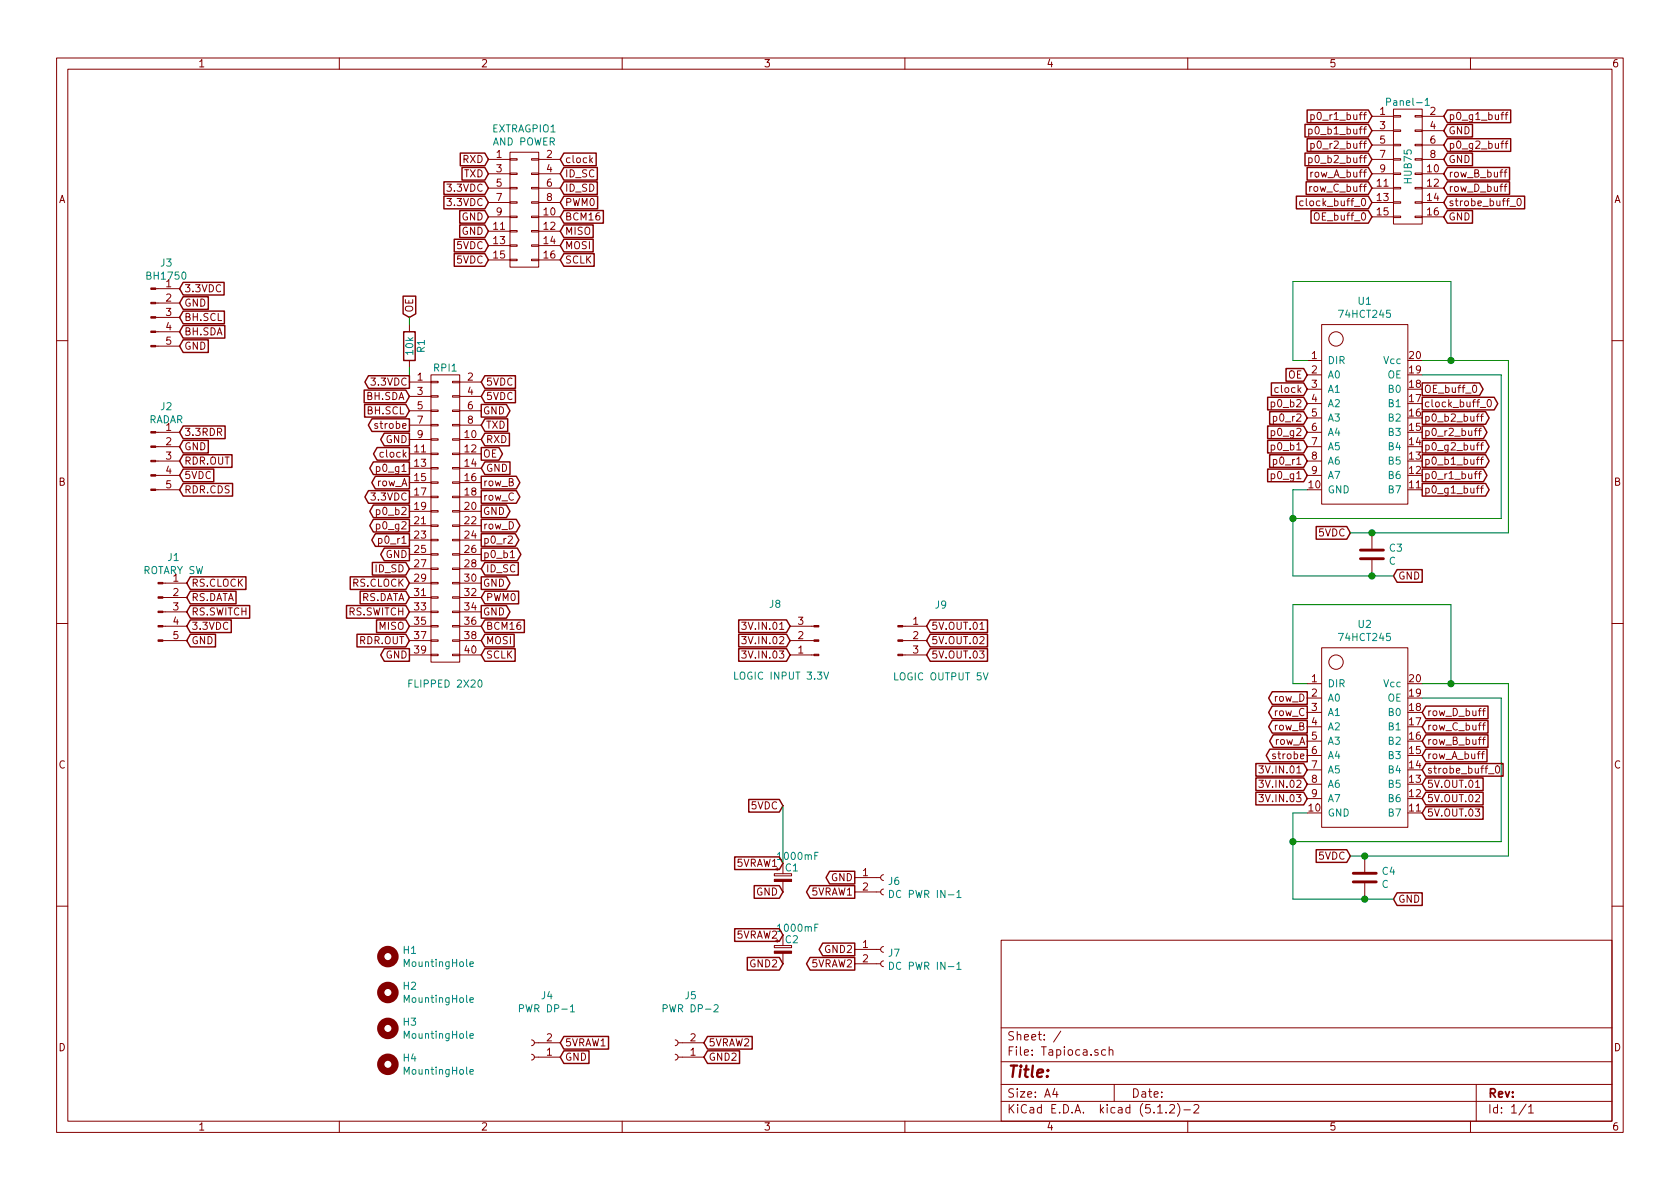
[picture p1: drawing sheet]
<svg xmlns="http://www.w3.org/2000/svg" width="297mm" height="210mm" viewBox="0 0 297 210" stroke-linecap="round" stroke-linejoin="round" font-family="sans-serif">
<g fill="none" stroke="#840000" stroke-width=".18">
<path d="M10 10.3h277v189.9h-277zM12 12.2h273v186.1h-273zM60 10.3v1.9M110 10.3v1.9M160 10.3v1.9M210 10.3v1.9M246.4 19.3h5.1v20.3h-5.1zM260 10.3v1.9M265.9 19.9l-.3 .1v1.2M266.6 19.9l-.3 .1v1.2M86.4 30.7h3.8M86.4 33.3h3.8"/>
<path d="M86.4 35.8h3.8M86.4 38.3h3.8M86.4 28.2h3.8M90.2 38.2h1.2v.3h-1.2zM90.2 35.7h1.2v.2h-1.2zM90.2 33.1h1.2v.3h-1.2zM90.2 30.6h1.2v.3h-1.2zM90.2 28.1h1.2v.2h-1.2zM90.2 26.9h5v20.3h-5zM94 38.2h1.2v.3h-1.2zM94 35.7h1.2v.2h-1.2zM94 33.1h1.2v.3h-1.2z"/>
<path d="M94 30.6h1.2v.3h-1.2zM94 28.1h1.2v.2h-1.2zM95.2 30.7h3.9M95.2 33.3h3.9M95.2 35.8h3.9M95.2 38.3h3.9M95.2 28.2h3.9M104.4 28.3l.4 .5M104.8 27.9l-.5 .5M230.4 35.6l-.4-.1-.2 .3v.5l.2 .1 .4-.1M231.4 28l.4-.1 .2 .2v.5l-.2 .2-.4-.1M231.4 22.9l.4-.1 .2 .3v.5l-.2 .1-.4-.1"/>
<path d="M231.4 22.8v1.3M231.4 27.9v1.3M231.8 20.3h.3l.3 .2-.1 .6h-.5M231.8 25.4h.3l.3 .2-.1 .6h-.5M231.8 20.3v1.3M231.8 25.4v1.3M240.8 35.2l.2-.1a.7 .7 0 0 1 .5 .5 .7 .7 0 0 1-.2 .7l-.2 .1a.7 .7 0 0 1-.3-1.2zM241.1 30.4h.5M241.6 30l-.3 .2v1.1M242.6 20.6h3.8M242.6 30.7h3.8M242.6 33.3h3.8"/>
<path d="M242.6 35.8h3.8M242.6 38.3h3.8M242.6 23.1h3.8M242.6 25.6h3.8M242.6 28.2h3.8M246.4 38.2h1.2v.3h-1.2zM246.4 35.7h1.2v.2h-1.2zM246.4 33.1h1.2v.3h-1.2zM246.4 30.6h1.2v.3h-1.2zM246.4 28.1h1.2v.2h-1.2zM246.4 25.5h1.2v.3h-1.2zM246.4 23h1.2v.2h-1.2z"/>
<path d="M246.4 20.4h1.2v.3h-1.2zM250.2 38.2h1.3v.3h-1.3zM250.2 35.7h1.3v.2h-1.3zM250.2 33.1h1.3v.3h-1.3zM250.2 30.6h1.3v.3h-1.3zM250.2 28.1h1.3v.2h-1.3zM250.2 25.5h1.3v.3h-1.3zM250.2 23h1.3v.2h-1.3zM250.2 20.4h1.3v.3h-1.3zM251.5 20.6h3.8M251.5 30.7h3.8M251.5 33.3h3.8"/>
<path d="M251.5 35.8h3.8M251.5 38.3h3.8M251.5 23.1h3.8M251.5 25.6h3.8M251.5 28.2h3.8M265.4 25.4h.5M265.4 20.3h.5M265.9 24.9l-.3 .2v1.1M265.9 33h.5M265.9 30.4h.5M266.1 25.4h.5M266.1 20.3h.5"/>
<path d="M266.4 32.6l-.3 .1v1.2M266.4 30l-.3 .2v1.1M266.6 24.9l-.3 .2v1.1M267 36.5h1M268.3 35.2l.2-.1a.69 .69 0 0 1 .5 .6 .69 .69 0 0 1-.5 .7l-.2-.1-.1-.4zM27.5 58.7h4.2M27.5 56.1h4.2M27.5 53.6h4.2M27.5 51h4.2M72.4 57.4v1.3M86.4 40.9h3.8M86.4 43.4h3.8"/>
<path d="M86.4 46h3.8M90.2 45.8h1.2v.3h-1.2zM90.2 43.3h1.2v.3h-1.2zM90.2 40.8h1.2v.2h-1.2zM94 45.8h1.2v.3h-1.2zM94 43.3h1.2v.3h-1.2zM94 40.8h1.2v.2h-1.2zM95.2 40.9h3.9M95.2 43.4h3.9M95.2 46h3.9M233.7 57.4h15.2v31.7h-15.2zM10 60.2h2"/>
<path d="M27.5 79h4.2M27.5 76.4h4.2M27.5 61.2h4.2M72.4 67.6h3.8M72.4 77.7h3.8M72.4 70.1h3.8M72.4 72.6h3.8M72.4 75.2h3.8M72.4 63.7v1.3M76.2 77.6h1.3v.2h-1.3zM76.2 75.1h1.3v.2h-1.3zM76.2 72.5h1.3v.3h-1.3z"/>
<path d="M76.2 70h1.3v.2h-1.3zM76.2 67.4h1.3v.3h-1.3zM76.2 66.3h5.1v50.8h-5.1zM80 77.6h1.3v.2h-1.3zM80 75.1h1.3v.2h-1.3zM80 72.5h1.3v.3h-1.3zM80 70h1.3v.2h-1.3zM80 67.4h1.3v.3h-1.3zM81.3 67.6h3.8M81.3 77.7h3.8M81.3 70.1h3.8M81.3 72.6h3.8"/>
<path d="M81.3 75.2h3.8M231.1 79h2.6M231.1 76.4h2.6M231.1 63.7h2.6M231.1 66.3h2.6M231.1 68.8h2.6M231.1 71.4h2.6M231.1 73.9h2.6M260.5 68.2l.3-.1a.74 .74 0 0 1-.1 1.3l-.4-.5zM260.7 76.2h.5M261 78.7h.5M261 73.6h.5"/>
<path d="M261.2 75.7l-.3 .2v1.1M261.4 76.2h.5M261.5 78.3l-.3 .2v1.1M261.5 73.2l-.3 .2v1.1M261.7 72.1h1M261.8 78.7h.5M261.8 73.6h.5M261.9 75.7l-.3 .2v1.1M262.3 78.3l-.3 .2v1.1M262.3 73.2l-.3 .2v1.1M263.1 70.8l.3-.1a.74 .74 0 0 1-.2 1.3l-.3-.6zM285 60.2h2"/>
<path d="M27.5 86.6h4.2M27.5 84.1h4.2M27.5 81.5h4.2M72.4 80.3h3.8M72.4 82.8h3.8M72.4 85.3h3.8M72.4 87.9h3.8M72.4 90.4h3.8M72.4 93h3.8M72.4 95.5h3.8M72.4 98h3.8M76.2 97.9h1.3v.3h-1.3z"/>
<path d="M76.2 95.4h1.3v.2h-1.3zM76.2 92.8h1.3v.3h-1.3zM76.2 90.3h1.3v.2h-1.3zM76.2 87.8h1.3v.2h-1.3zM76.2 85.2h1.3v.3h-1.3zM76.2 82.7h1.3v.2h-1.3zM76.2 80.1h1.3v.3h-1.3zM80 97.9h1.3v.3h-1.3zM80 95.4h1.3v.2h-1.3zM80 92.8h1.3v.3h-1.3zM80 90.3h1.3v.2h-1.3zM80 87.8h1.3v.2h-1.3z"/>
<path d="M80 85.2h1.3v.3h-1.3zM80 82.7h1.3v.2h-1.3zM80 80.1h1.3v.3h-1.3zM81.3 80.3h3.8M81.3 82.8h3.8M81.3 85.3h3.8M81.3 87.9h3.8M81.3 90.4h3.8M81.3 93h3.8M81.3 95.5h3.8M81.3 98h3.8M89.8 94.9l.5-.1 .3 .3-.8 1h.8"/>
<path d="M90.2 98.6h.8M231.1 84.1h2.6M231.1 81.5h2.6M242.6 94.2v2.8M242.6 99.1v2.7M260.7 83.8h.5M261 86.3h.5M261 81.2h.5M261.2 83.4l-.3 .1v1.2M261.4 83.8h.5M261.5 85.9l-.3 .2v1.1M261.5 80.8l-.3 .2v1.1"/>
<path d="M261.8 86.3h.5M261.8 81.2h.5M261.9 83.4l-.3 .1v1.2M262.3 85.9l-.3 .2v1.1M262.3 80.8l-.3 .2v1.1M10 110.3h2M28.8 113.3h4.2M28.8 110.7h4.2M28.8 108.2h4.2M28.8 105.7h4.2M28.8 103.1h4.2M72.4 113.3h3.8"/>
<path d="M72.4 110.7h3.8M72.4 108.2h3.8M72.4 105.7h3.8M72.4 103.1h3.8M72.4 100.6h3.8M72.4 115.8h3.8M76.2 115.7h1.3v.2h-1.3zM76.2 113.2h1.3v.2h-1.3zM76.2 110.6h1.3v.3h-1.3zM76.2 108.1h1.3v.2h-1.3zM76.2 105.5h1.3v.3h-1.3zM76.2 103h1.3v.2h-1.3z"/>
<path d="M76.2 100.5h1.3v.2h-1.3zM80 115.7h1.3v.2h-1.3zM80 113.2h1.3v.2h-1.3zM80 110.6h1.3v.3h-1.3zM80 108.1h1.3v.2h-1.3zM80 105.5h1.3v.3h-1.3zM80 103h1.3v.2h-1.3zM80 100.5h1.3v.2h-1.3zM81.3 113.3h3.8M81.3 110.7h3.8M81.3 108.2h3.8M81.3 105.7h3.8"/>
<path d="M81.3 103.1h3.8M81.3 100.6h3.8M81.3 115.8h3.8M131.1 110h.8l-.4 .5 .4 .1v.6l-.2 .1-.6-.1M131.1 112.6h.8l-.4 .4 .4 .2v.5l-.2 .1-.6-.1M131.1 115.1h.8l-.4 .5 .4 .1v.6l-.2 .1-.6-.1M139.7 113.3h4.2M139.7 110.7h4.2M139.7 115.8h4.2M159.6 113.3h4.2M159.6 110.7h4.2M159.6 115.8h4.2"/>
<path d="M173.3 111.3h.7M233.7 114.5h15.2v31.8h-15.2zM285 110.3h2M222.6 135.4h.8l-.5 .5 .4 .1v.6l-.2 .1-.5-.1M222.6 138h.8l-.5 .4 .4 .2v.5l-.2 .1-.5-.1M231.1 120.9h2.6M231.1 123.4h2.6M231.1 126h2.6M231.1 128.5h2.6M231.1 131.1h2.6M231.1 133.6h2.6M231.1 136.1h2.6"/>
<path d="M231.1 138.7h2.6M260.9 139.2h.7M261.9 133.3h.5M262.1 128.2h.5M262.1 125.7h.5M262.1 130.8h.5M262.4 132.9l-.3 .2v1.1M262.6 127.8l-.3 .2v1.1M262.6 125.3l-.3 .1v1.2M262.6 130.3l-.3 .2v1.1M263.2 136.8h1M264.5 135.5l.2-.1a.69 .69 0 0 1 .5 .7 .69 .69 0 0 1-.5 .6l-.2-.1-.1-.4z"/>
<path d="M136.9 154.5h3.1v.4h-3.1zM138.4 155.9v1.8M151.1 157.7h4.6M151.1 155.2h4.6M156.2 157.2l-.3 .1-.2 .4 .1 .3 .4 .2M156.2 154.7l-.3 .1-.2 .3 .1 .4 .4 .2M222.6 140.5h.8l-.5 .5 .4 .1v.6l-.2 .1-.5-.1M231.1 141.2h2.6M241.3 151.4v2.8M241.3 156.2v2.8M10 160.2h2M136.9 167.2h3.1v.4h-3.1z"/>
<path d="M138.4 168.6v1.8M151.1 170.4h4.6M151.1 167.9h4.6M156.2 169.9l-.3 .1-.2 .4 .1 .3 .4 .2M156.2 167.4l-.3 .1-.2 .3 .1 .4 .4 .2M177 166.3h108v32h-108zM285 160.2h2M60 198.3v1.9M94 183.9l.3 .1 .2 .3-.1 .4-.4 .2M94 186.4l.3 .2 .2 .2-.1 .5-.4 .1M94.5 184.4h4.6M94.5 186.9h4.6"/>
<path d="M110 198.3v1.9M119.4 183.9l.3 .1 .2 .3-.1 .4-.4 .2M119.4 186.4l.3 .2 .2 .2-.1 .5-.4 .1M119.9 184.4h4.6M119.9 186.9h4.6M160 198.3v1.9M177 194.8h108M177 191.8h108M177 187.8h108M177 181.8h108M186.5 192.5l-.4 1h1M186.8 193v1"/>
<path d="M187.6 182.3l-1.3 2M195.5 185.7l-.5-.1-.2 .3v.6l.2 .1 .5-.1M196.1 185.7h.1a.37 .37 0 0 1 .6 .1v.8M196.1 185.1v1.5M197 191.8v3M204.7 196.8h.8M206.2 196.7v.1M206.8 195.5l.2-.2h.4l.2 .2 .1 .3-.1 .2-.8 .8h.9M208.2 195.1a1.71 1.71 0 0 1 0 2.3M209.3 196.3h1.2M210 198.3v1.9M211.1 195.5l.2-.2h.4l.3 .5-1 1h1"/>
<path d="M260 198.3v1.9M261 191.8v6.5M269.8 195.2l-1.2 2M270.3 195.8l.4-.5v1.5M270.3 196.8h.8"/>
<circle cx="236.2" cy="59.9" r="1.27"/>
<circle cx="236.2" cy="117.1" r="1.27"/>
</g>
<g fill="none" stroke="#008484" stroke-width=".18">
<path d="M245.2 18h.6v-.5l-.2-.1h-.4v1.2M252 17.7l.3-.3v1.2M252 18.6h.7M145.7 118.8l.4 1.3 .4-1.3M157.3 157.4a.64 .64 0 0 1 .7 .7 .64 .64 0 0 1-.7 .6zM169.2 157.8l.3-.4v1.3M169.2 158.7h.7M83.1 170.5l.6-.1-.1-.3h-.3l-.2 .2 .1 .6h.4M83.1 176.8l.6-.1-.1-.2-.3-.1-.2 .2 .1 .6h.4M91.8 178.3h.7l.1-.2-.1-.3-.2-.1h-.5v1.2M100.9 178.9h.7M117.2 178.3h.7l.1-.2-.1-.3-.2-.1h-.5v1.2"/>
<path d="M126.3 177.8l.4-.1 .3 .3-.1 .2-.7 .7h.8M157.3 170.1a.64 .64 0 0 1 .7 .7 .64 .64 0 0 1-.7 .6zM169.2 170.5l.3-.4v1.3M169.2 171.4h.7M83.1 183.2l.6-.1-.1-.3h-.3l-.2 .2 .1 .6h.4M83.1 189.5l.6-.1-.1-.2-.3-.1-.2 .2 .1 .6h.4"/>
</g>
<g fill="none" stroke="#840000" stroke-width=".25">
<path d="M231.1 19.5h10.8l.7 1.1-.7 1.1h-10.8zM255.9 19.5h11.2v2.2h-11.2l-.6-1.1zM78.5 32.2h7.2l.7 1.1-.7 1.1h-7.2zM78.5 34.7h7.2l.7 1.1-.7 1.1h-7.2zM81.3 37.2h4.4l.7 1.1-.7 1.2h-4.4zM81.3 39.8h4.4l.7 1.1-.7 1.1h-4.4zM81.4 27.1h4.3l.7 1.1-.7 1.1h-4.3zM81.7 29.6h4l.7 1.1-.7 1.1h-4zM99.7 27.1h5.7v2.2h-5.7l-.6-1.1zM99.7 37.2h7v2.3h-7l-.6-1.2zM99.7 39.8h5.2v2.2h-5.2l-.6-1.1zM99.7 34.7h6v2.2h-6l-.6-1.1z"/>
<path d="M99.7 29.6h5.9v2.2h-5.9l-.6-1.1zM99.7 32.2h5.9v2.2h-5.9l-.6-1.1zM229.2 34.7h12.7l.7 1.1-.7 1.1h-12.7zM230.7 27.1h11.2l.7 1.1-.7 1.1h-11.2zM230.7 22h11.2l.7 1.1-.7 1.1h-11.2zM230.9 32.2h11l.7 1.1-.7 1.1h-11zM231.1 24.5h10.8l.7 1.1-.7 1.2h-10.8zM231.1 29.6h10.8l.7 1.1-.7 1.1h-10.8zM231.8 37.2h10.1l.7 1.1-.7 1.2h-10.1zM255.9 32.2h11v2.2h-11l-.6-1.1zM255.9 29.6h11v2.2h-11l-.6-1.1zM255.9 34.7h13.7v2.2h-13.7l-.6-1.1z"/>
<path d="M255.9 24.5h11.2v2.3h-11.2l-.6-1.2zM255.9 22h4.4v2.2h-4.4l-.6-1.1zM255.9 27.1h4.4v2.2h-4.4l-.6-1.1zM255.9 37.2h4.4v2.3h-4.4l-.6-1.2zM32.4 49.9h7.2v2.3h-7.2l-.7-1.2zM32.4 52.5h4.4v2.2h-4.4l-.7-1.1zM32.4 55h7.3v2.2h-7.3l-.7-1.1zM32.4 57.6h7.4v2.2h-7.4l-.7-1.1zM71.3 52.4h2.2v3.1l-1.1 .6-1.1-.6zM71.4 58.7h2v5h-2zM80.3 44.9h5.4l.7 1.1-.7 1.1h-5.4zM80.3 42.3h5.4l.7 1.1-.7 1.1h-5.4z"/>
<path d="M99.7 44.9h5.4v2.2h-5.4l-.6-1.1zM99.7 42.3h5.2v2.2h-5.2l-.6-1.1zM32.4 77.9h4.4v2.2h-4.4l-.7-1.1zM32.4 60.1h4.4v2.2h-4.4l-.7-1.1zM32.4 75.3h7.4v2.3h-7.4l-.7-1.2zM64.4 69h7.4l.6 1.1-.6 1.1h-7.4zM64.5 71.5h7.3l.6 1.1-.6 1.2h-7.3zM65.2 66.4h7.2v2.3h-7.2l-.7-1.1zM65.8 74.1h6.6v2.2h-6.6l-.7-1.1zM66.7 79.1h5.7v2.3h-5.7l-.7-1.1zM67.9 76.6h4.5v2.2h-4.5l-.6-1.1zM85.1 79.1h3.1l.6 1.2-.6 1.1h-3.1z"/>
<path d="M85.1 71.5h4.4l.7 1.1-.7 1.2h-4.4zM85.7 69h5.4v2.2h-5.4l-.6-1.1zM85.7 74.1h4.1v2.2h-4.1l-.6-1.1zM85.7 76.6h4.4v2.2h-4.4l-.6-1.1zM85.7 66.4h5.4v2.3h-5.4l-.6-1.1zM224.1 77.9h6.4l.6 1.1-.6 1.1h-6.4zM224.1 70.3h6.4l.6 1.1-.6 1.1h-6.4zM224.1 75.3h6.4l.6 1.1-.6 1.2h-6.4zM224.5 72.8h6l.6 1.1-.6 1.1h-6zM224.8 67.7h5.7l.6 1.1-.6 1.1h-5.7zM227.4 65.2h3.1l.6 1.1-.6 1.1h-3.1zM251.5 77.9h11.2l.6 1.1-.6 1.1h-11.2z"/>
<path d="M251.5 72.8h11.2l.6 1.1-.6 1.1h-11.2zM251.5 75.3h10.8l.6 1.1-.6 1.2h-10.8zM251.5 70.3h12.7l.6 1.1-.6 1.1h-12.7zM251.5 67.7h10.1l.6 1.1-.6 1.1h-10.1zM32.4 80.4h8.6v2.2h-8.6l-.7-1.1zM32.4 85.5h8.7v2.2h-8.7l-.7-1.1zM32.4 83h5.4v2.2h-5.4l-.7-1.1zM65.2 86.8h7.2v2.2h-7.2l-.7-1.1zM65.8 99.5h6l.6 1.1-.6 1.1h-6zM66 81.7h6.4v2.2h-6.4l-.6-1.1zM66 91.8h6.4v2.3h-6.4l-.6-1.1zM66 89.3h6.4v2.2h-6.4l-.6-1.1z"/>
<path d="M66.4 84.2h6v2.3h-6l-.7-1.2zM66.4 94.4h6v2.2h-6l-.7-1.1zM67.9 96.9h4.5v2.3h-4.5l-.6-1.2zM85.1 86.8h6.2l.6 1.1-.6 1.1h-6.2zM85.1 91.8h6.2l.6 1.2-.6 1.1h-6.2zM85.1 96.9h6.4l.6 1.1-.6 1.2h-6.4zM85.1 94.4h6l.6 1.1-.6 1.1h-6zM85.1 89.3h4.4l.7 1.1-.7 1.1h-4.4zM85.1 84.2h6.2l.6 1.1-.6 1.2h-6.2zM85.7 81.7h4.5v2.2h-4.5l-.6-1.1zM85.7 99.5h5.9v2.2h-5.9l-.6-1.1zM224.1 83h6.4l.6 1.1-.6 1.1h-6.4z"/>
<path d="M224.5 80.4h6l.6 1.1-.6 1.1h-6zM232.7 93.1h5.4l.7 1.1-.7 1.1h-5.4zM251.5 85.5h11.2l.6 1.1-.6 1.1h-11.2zM251.5 83h10.8l.6 1.1-.6 1.1h-10.8zM251.5 80.4h11.2l.6 1.1-.6 1.1h-11.2zM33.7 102h9.8v2.2h-9.8l-.7-1.1zM33.7 104.5h8v2.3h-8l-.7-1.1zM33.7 107.1h10.4v2.2h-10.4l-.7-1.1zM33.7 112.2h4.4v2.2h-4.4l-.7-1.1zM33.7 109.6h7.2v2.3h-7.2l-.7-1.2zM61.3 107.1h10.5l.6 1.1-.6 1.1h-10.5zM61.9 102h9.9l.6 1.1-.6 1.1h-9.9z"/>
<path d="M63.1 112.2h8.7l.6 1.1-.6 1.1h-8.7zM63.7 104.5h8.1l.6 1.2-.6 1.1h-8.1zM66.6 109.6h5.2l.6 1.1-.6 1.2h-5.2zM67.9 114.7h4.5v2.2h-4.5l-.6-1.1zM85.1 102h4.4l.7 1.1-.7 1.1h-4.4zM85.1 107.1h4.4l.7 1.1-.7 1.1h-4.4zM85.7 104.5h6v2.3h-6l-.6-1.1zM85.7 109.6h7v2.3h-7l-.6-1.2zM85.7 112.2h5.2v2.2h-5.2l-.6-1.1zM85.7 114.7h5.4v2.2h-5.4l-.6-1.1zM130.6 109.6h8.5l.6 1.1-.6 1.2h-8.5zM130.6 112.2h8.5l.6 1.1-.6 1.1h-8.5z"/>
<path d="M130.6 114.7h8.5l.6 1.1-.6 1.1h-8.5zM164.5 109.6h10.1v2.3h-10.1l-.7-1.2zM164.5 112.2h10.1v2.2h-10.1l-.7-1.1zM164.5 114.7h10.1v2.2h-10.1l-.7-1.1zM247 100.7h4.5v2.3h-4.5l-.6-1.2zM222 135h8.5l.6 1.1-.6 1.2h-8.5zM222 137.6h8.5l.6 1.1-.6 1.1h-8.5zM224.5 132.5h6.6v2.2h-6.6l-.6-1.1zM224.9 122.3h6.2v2.3h-6.2l-.6-1.2zM224.9 124.9h6.2v2.2h-6.2l-.6-1.1zM224.9 127.4h6.2v2.2h-6.2l-.6-1.1zM225.1 129.9h6v2.3h-6l-.6-1.1z"/>
<path d="M252.1 132.5h10.8v2.2h-10.8l-.6-1.1zM252.1 127.4h11v2.2h-11l-.6-1.1zM252.1 124.9h11v2.2h-11l-.6-1.1zM252.1 129.9h11v2.3h-11l-.6-1.1zM252.1 135h13.7v2.3h-13.7l-.6-1.2zM252.1 137.6h10.1v2.2h-10.1l-.6-1.1zM129.9 151.5h7.9l.6 1.1-.6 1.2h-7.9zM132.4 141.4h5.4l.6 1.1-.6 1.1h-5.4zM133.3 156.6h4.5l.6 1.1-.6 1.1h-4.5zM143.2 156.6h7.9v2.2h-7.9l-.6-1.1zM146.7 154.1h4.4v2.2h-4.4l-.7-1.1zM222 140.1h8.5l.6 1.1-.6 1.1h-8.5z"/>
<path d="M232.7 150.3h5.4l.7 1.1-.7 1.1h-5.4zM247 157.9h4.5v2.2h-4.5l-.6-1.1zM252.1 140.1h10.1v2.2h-10.1l-.6-1.1zM252.1 142.6h10.1v2.3h-10.1l-.6-1.1zM129.9 164.2h7.9l.6 1.1-.6 1.2h-7.9zM132.1 169.3h5.7l.6 1.1-.6 1.1h-5.7zM143.2 169.3h7.9v2.2h-7.9l-.6-1.1zM145.5 166.8h5.6v2.2h-5.6l-.7-1.1zM99.7 185.8h4.4v2.3h-4.4l-.6-1.2zM99.7 183.3h7.9v2.2h-7.9l-.6-1.1zM125.1 185.8h5.7v2.3h-5.7l-.6-1.2zM125.1 183.3h7.9v2.2h-7.9l-.6-1.1z"/>
</g>
<g fill="#840000" stroke="#840000" stroke-width=".18">
<path d="M26.7 86.5h.8v.2h-.8z"/>
<path d="M26.7 83.9h.8v.3h-.8z"/>
<path d="M26.7 81.4h.8v.3h-.8z"/>
<path d="M26.7 78.9h.8v.2h-.8z"/>
<path d="M26.7 76.3h.8v.3h-.8z"/>
<path d="M26.7 61.1h.8v.2h-.8z"/>
<path d="M26.7 58.5h.8v.3h-.8z"/>
<path d="M26.7 56h.8v.3h-.8z"/>
<path d="M26.7 53.5h.8v.2h-.8z"/>
<path d="M26.7 50.9h.8v.3h-.8z"/>
<path d="M27.9 113.2h.9v.2h-.9z"/>
<path d="M27.9 110.6h.9v.3h-.9z"/>
<path d="M27.9 108.1h.9v.2h-.9z"/>
<path d="M27.9 105.5h.9v.3h-.9z"/>
<path d="M27.9 103h.9v.2h-.9z"/>
<path d="M136.9 155.5h3.1v.4h-3.1z"/>
<path d="M136.9 168.2h3.1v.4h-3.1z"/>
<path d="M143.9 110.6h.9v.3h-.9z"/>
<path d="M143.9 113.2h.9v.2h-.9z"/>
<path d="M143.9 115.7h.9v.2h-.9z"/>
<path d="M158.7 115.7h.9v.2h-.9z"/>
<path d="M158.7 113.2h.9v.2h-.9z"/>
<path d="M158.7 110.6h.9v.3h-.9z"/>
</g>
<path d="M72.4 56.1v1.3M72.4 65v2.6M231.1 63.7h-2.5v-13.9h27.9v13.9M251.5 66.3h13.9v25.4h-36.8M251.5 63.7h15.2v30.5h-27.9M231.1 86.6h-2.5v15.2h17.8M231.1 120.9h-2.5v-14h27.9v14M251.5 120.9h15.2v30.5h-27.9M251.5 123.4h13.9v25.4h-36.8M138.4 142.5v10.1M231.1 143.8h-2.5v15.2h17.8" fill="none" stroke="#008400" stroke-width=".18"/>
<g fill="none" stroke="#840000" stroke-width="1.3">
<circle cx="68.6" cy="169.2" r="1.27"/>
<circle cx="68.6" cy="175.5" r="1.27"/>
<circle cx="68.6" cy="188.2" r="1.27"/>
<circle cx="68.6" cy="181.9" r="1.27"/>
</g>
<path d="M240.5 98.8h4.1M240.5 97.3h4.1M239.3 156h4M239.3 154.4h4" fill="none" stroke="#840000" stroke-width=".51"/>
<g fill="#008400" stroke="#008400" stroke-width=".25">
<circle cx="228.6" cy="91.7" r=".51"/>
<circle cx="256.5" cy="63.7" r=".51"/>
<circle cx="242.6" cy="94.2" r=".51"/>
<circle cx="242.6" cy="101.8" r=".51"/>
<circle cx="228.6" cy="148.8" r=".51"/>
<circle cx="256.5" cy="120.9" r=".51"/>
<circle cx="241.3" cy="151.4" r=".51"/>
<circle cx="241.3" cy="159" r=".51"/>
</g>
<text font-size="2.8" fill="#840000" x="178" y="190.5">Title:</text>
<g font-size="2.1" fill="#840000">
<text x="178" y="184">Sheet: /</text>
<text x="178" y="186.7">File: Tapioca.sch</text>
<text x="178" y="196.9">KiCad E.D.A. kicad (5.1.2)-2</text>
<text x="178" y="194.1">Size: A4</text>
<text x="200" y="194.1">Date:</text>
<text x="263" y="194.1">Rev:</text>
<text x="263" y="196.9">Id: 1/1</text>
</g>
<g font-size="1.8" fill="#840000">
<text x="35" y="11.9">1</text>
<text x="85" y="11.9">2</text>
<text x="135" y="11.9">3</text>
<text x="185" y="11.9">4</text>
<text x="235" y="11.9">5</text>
<text x="285" y="11.9">6</text>
<text x="232.2" y="23.7">p0_b1_buff</text>
<text x="232.6" y="21.2">p0_r1_buff</text>
<text x="244" y="20.3">1</text>
<text x="244" y="22.9">3</text>
<text x="252.9" y="20.3">2</text>
<text x="252.9" y="22.9">4</text>
<text x="256.1" y="21.2">p0_g1_buff</text>
<text x="256.1" y="23.7">GND</text>
<text x="81.8" y="28.8">RXD</text>
<text x="87.8" y="27.9">1</text>
<text x="96.7" y="27.9">2</text>
<text x="99.8" y="28.8">clock</text>
<text x="232.2" y="28.8">p0_b2_buff</text>
<text x="232.6" y="26.3">p0_r2_buff</text>
<text x="244" y="25.4">5</text>
<text x="244" y="27.9">7</text>
<text x="252.9" y="25.4">6</text>
<text x="252.9" y="27.9">8</text>
<text x="256.1" y="26.3">p0_g2_buff</text>
<text x="256.1" y="28.8">GND</text>
<text x="10.4" y="35.9">A</text>
<text x="79.4" y="33.9">3.3VDC</text>
<text x="82" y="31.4">TXD</text>
<text x="87.8" y="30.5">3</text>
<text x="87.8" y="33">5</text>
<text x="87.8" y="35.6">7</text>
<text x="96.7" y="30.5">4</text>
<text x="96.7" y="33">6</text>
<text x="96.7" y="35.6">8</text>
<text x="99.8" y="31.4">ID_SC</text>
<text x="99.8" y="33.9">ID_SD</text>
<text x="231.9" y="31.4">row_A_buff</text>
<text x="231.9" y="33.9">row_C_buff</text>
<text x="243.5" y="33">11</text>
<text x="243.5" y="35.6">13</text>
<text x="244" y="30.5">9</text>
<text x="252.4" y="30.5">10</text>
<text x="252.4" y="33">12</text>
<text x="252.4" y="35.6">14</text>
<text x="256.1" y="33.9">row_D_buff</text>
<text x="256.1" y="31.4">row_B_buff</text>
<text x="285.4" y="35.9">A</text>
<text x="79.4" y="36.4">3.3VDC</text>
<text x="81.6" y="39">GND</text>
<text x="81.6" y="41.5">GND</text>
<text x="87.3" y="40.6">11</text>
<text x="87.8" y="38.1">9</text>
<text x="96.2" y="38.1">10</text>
<text x="96.2" y="40.6">12</text>
<text x="99.8" y="39">BCM16</text>
<text x="99.8" y="41.5">MISO</text>
<text x="99.8" y="36.4">PWM0</text>
<text x="230.8" y="36.4">clock_buff_0</text>
<text x="232.8" y="39">OE_buff_0</text>
<text x="243.5" y="38.1">15</text>
<text x="252.4" y="38.1">16</text>
<text x="256.1" y="36.4">strobe_buff_0</text>
<text x="256.1" y="39">GND</text>
<text x="80.8" y="46.6">5VDC</text>
<text x="80.8" y="44.1">5VDC</text>
<text x="87.3" y="43.2">13</text>
<text x="87.3" y="45.7">15</text>
<text x="96.2" y="43.2">14</text>
<text x="96.2" y="45.7">16</text>
<text x="99.8" y="46.6">SCLK</text>
<text x="99.8" y="44.1">MOSI</text>
<text x="29.4" y="50.8">1</text>
<text x="29.4" y="53.3">2</text>
<text x="32.5" y="51.7">3.3VDC</text>
<text x="29.4" y="55.9">3</text>
<text x="29.4" y="58.4">4</text>
<text x="32.5" y="54.2">GND</text>
<text x="32.5" y="56.8">BH.SCL</text>
<text x="32.5" y="59.3">BH.SDA</text>
<text x="73" y="55.3" transform="rotate(-90 73 55.3)">OE</text>
<text x="29.4" y="61">5</text>
<text x="32.5" y="61.8">GND</text>
<text x="231.9" y="63.5">1</text>
<text x="249.2" y="63.5">20</text>
<text x="64.8" y="70.7">BH.SDA</text>
<text x="65.9" y="68.2">3.3VDC</text>
<text x="73.8" y="67.3">1</text>
<text x="73.8" y="69.8">3</text>
<text x="82.7" y="67.3">2</text>
<text x="82.7" y="69.8">4</text>
<text x="85.9" y="70.7">5VDC</text>
<text x="85.9" y="68.2">5VDC</text>
<text x="225.7" y="69.5">clock</text>
<text x="227.7" y="66.9">OE</text>
<text x="231.9" y="66">2</text>
<text x="231.9" y="68.6">3</text>
<text x="231.9" y="71.1">4</text>
<text x="249.2" y="71.1">17</text>
<text x="249.2" y="68.6">18</text>
<text x="249.2" y="66">19</text>
<text x="251.7" y="69.5">OE_buff_0</text>
<text x="29.4" y="76.2">1</text>
<text x="32.5" y="77.1">3.3RDR</text>
<text x="65" y="73.3">BH.SCL</text>
<text x="66.6" y="75.8">strobe</text>
<text x="73.8" y="72.4">5</text>
<text x="73.8" y="74.9">7</text>
<text x="73.8" y="77.5">9</text>
<text x="82.2" y="77.5">10</text>
<text x="82.7" y="72.4">6</text>
<text x="82.7" y="74.9">8</text>
<text x="85.3" y="73.3">GND</text>
<text x="85.9" y="75.8">TXD</text>
<text x="225.1" y="72">p0_b2</text>
<text x="225.1" y="77.1">p0_g2</text>
<text x="225.5" y="74.5">p0_r2</text>
<text x="231.9" y="73.7">5</text>
<text x="231.9" y="76.2">6</text>
<text x="249.2" y="76.2">15</text>
<text x="249.2" y="73.7">16</text>
<text x="251.7" y="74.5">p0_b2_buff</text>
<text x="251.7" y="77.1">p0_r2_buff</text>
<text x="251.7" y="72">clock_buff_0</text>
<text x="29.4" y="78.7">2</text>
<text x="29.4" y="81.3">3</text>
<text x="29.4" y="83.8">4</text>
<text x="32.5" y="82.2">RDR.OUT</text>
<text x="32.5" y="79.6">GND</text>
<text x="66.9" y="83.4">p0_g1</text>
<text x="67.5" y="80.9">clock</text>
<text x="68.2" y="78.4">GND</text>
<text x="73.3" y="80">11</text>
<text x="73.3" y="82.5">13</text>
<text x="82.2" y="80">12</text>
<text x="82.2" y="82.5">14</text>
<text x="85.3" y="80.9">OE</text>
<text x="85.9" y="78.4">RXD</text>
<text x="85.9" y="83.4">GND</text>
<text x="225.1" y="79.6">p0_b1</text>
<text x="225.5" y="82.2">p0_r1</text>
<text x="231.9" y="78.7">7</text>
<text x="231.9" y="81.3">8</text>
<text x="231.9" y="83.8">9</text>
<text x="249.2" y="83.8">12</text>
<text x="249.2" y="81.3">13</text>
<text x="249.2" y="78.7">14</text>
<text x="251.7" y="79.6">p0_g2_buff</text>
<text x="251.7" y="82.2">p0_b1_buff</text>
<text x="10.4" y="85.9">B</text>
<text x="29.4" y="86.4">5</text>
<text x="32.5" y="87.2">RDR.CDS</text>
<text x="32.5" y="84.7">5VDC</text>
<text x="65.9" y="88.5">3.3VDC</text>
<text x="66.6" y="86">row_A</text>
<text x="73.3" y="85.1">15</text>
<text x="73.3" y="87.6">17</text>
<text x="82.2" y="85.1">16</text>
<text x="82.2" y="87.6">18</text>
<text x="85.3" y="88.5">row_C</text>
<text x="85.3" y="86">row_B</text>
<text x="225.1" y="84.7">p0_g1</text>
<text x="231.4" y="86.4">10</text>
<text x="249.2" y="86.4">11</text>
<text x="251.7" y="87.2">p0_g1_buff</text>
<text x="251.7" y="84.7">p0_r1_buff</text>
<text x="285.4" y="85.9">B</text>
<text x="66.9" y="93.6">p0_g2</text>
<text x="66.9" y="91.1">p0_b2</text>
<text x="73.3" y="90.2">19</text>
<text x="73.3" y="92.7">21</text>
<text x="73.3" y="95.2">23</text>
<text x="82.2" y="90.2">20</text>
<text x="82.2" y="92.7">22</text>
<text x="82.2" y="95.2">24</text>
<text x="85.3" y="93.6">row_D</text>
<text x="85.3" y="91.1">GND</text>
<text x="233.2" y="94.9">5VDC</text>
<text x="66.4" y="101.2">ID_SD</text>
<text x="67.3" y="96.1">p0_r1</text>
<text x="68.2" y="98.7">GND</text>
<text x="73.3" y="97.8">25</text>
<text x="73.3" y="100.3">27</text>
<text x="82.2" y="97.8">26</text>
<text x="82.2" y="100.3">28</text>
<text x="85.3" y="98.7">p0_b1</text>
<text x="85.3" y="96.1">p0_r2</text>
<text x="85.9" y="101.2">ID_SC</text>
<text x="30.6" y="102.9">1</text>
<text x="30.6" y="105.4">2</text>
<text x="30.6" y="107.9">3</text>
<text x="33.8" y="103.8">RS.CLOCK</text>
<text x="33.8" y="106.3">RS.DATA</text>
<text x="62.4" y="103.8">RS.CLOCK</text>
<text x="63.8" y="106.3">RS.DATA</text>
<text x="73.3" y="102.9">29</text>
<text x="73.3" y="105.4">31</text>
<text x="73.3" y="107.9">33</text>
<text x="82.2" y="102.9">30</text>
<text x="82.2" y="105.4">32</text>
<text x="82.2" y="107.9">34</text>
<text x="85.3" y="103.8">GND</text>
<text x="85.9" y="106.3">PWM0</text>
<text x="247.2" y="102.5">GND</text>
<text x="30.6" y="110.5">4</text>
<text x="30.6" y="113">5</text>
<text x="33.8" y="108.8">RS.SWITCH</text>
<text x="33.8" y="113.9">GND</text>
<text x="33.8" y="111.4">3.3VDC</text>
<text x="61.7" y="108.8">RS.SWITCH</text>
<text x="63.6" y="113.9">RDR.OUT</text>
<text x="67.1" y="111.4">MISO</text>
<text x="73.3" y="110.5">35</text>
<text x="73.3" y="113">37</text>
<text x="82.2" y="110.5">36</text>
<text x="82.2" y="113">38</text>
<text x="85.3" y="108.8">GND</text>
<text x="85.9" y="111.4">BCM16</text>
<text x="85.9" y="113.9">MOSI</text>
<text x="132" y="111.4">3V.IN.01</text>
<text x="132" y="113.9">3V.IN.02</text>
<text x="141.1" y="113">2</text>
<text x="141.1" y="110.5">3</text>
<text x="161.4" y="110.5">1</text>
<text x="161.4" y="113">2</text>
<text x="164.6" y="111.4">5V.OUT.01</text>
<text x="164.6" y="113.9">5V.OUT.02</text>
<text x="68.2" y="116.5">GND</text>
<text x="73.3" y="115.6">39</text>
<text x="82.2" y="115.6">40</text>
<text x="85.9" y="116.5">SCLK</text>
<text x="132" y="116.5">3V.IN.03</text>
<text x="141.1" y="115.6">1</text>
<text x="161.4" y="115.6">3</text>
<text x="164.6" y="116.5">5V.OUT.03</text>
<text x="225.4" y="124.1">row_D</text>
<text x="231.9" y="120.6">1</text>
<text x="231.9" y="123.2">2</text>
<text x="231.9" y="125.7">3</text>
<text x="249.2" y="125.7">18</text>
<text x="249.2" y="123.2">19</text>
<text x="249.2" y="120.6">20</text>
<text x="225.4" y="131.7">row_A</text>
<text x="225.4" y="126.6">row_C</text>
<text x="225.4" y="129.2">row_B</text>
<text x="231.9" y="128.3">4</text>
<text x="231.9" y="130.8">5</text>
<text x="249.2" y="130.8">16</text>
<text x="249.2" y="128.3">17</text>
<text x="252.2" y="129.2">row_C_buff</text>
<text x="252.2" y="126.6">row_D_buff</text>
<text x="252.2" y="131.7">row_B_buff</text>
<text x="10.4" y="135.9">C</text>
<text x="223.5" y="136.8">3V.IN.01</text>
<text x="225.4" y="134.2">strobe</text>
<text x="231.9" y="133.3">6</text>
<text x="231.9" y="135.9">7</text>
<text x="249.2" y="135.9">14</text>
<text x="249.2" y="133.3">15</text>
<text x="252.2" y="134.2">row_A_buff</text>
<text x="252.2" y="136.8">strobe_buff_0</text>
<text x="285.4" y="135.9">C</text>
<text x="132.9" y="143.1">5VDC</text>
<text x="223.5" y="139.3">3V.IN.02</text>
<text x="223.5" y="141.9">3V.IN.03</text>
<text x="231.4" y="143.5">10</text>
<text x="231.9" y="138.4">8</text>
<text x="231.9" y="141">9</text>
<text x="249.2" y="143.5">11</text>
<text x="249.2" y="141">12</text>
<text x="249.2" y="138.4">13</text>
<text x="252.2" y="139.3">5V.OUT.01</text>
<text x="252.2" y="141.9">5V.OUT.02</text>
<text x="252.2" y="144.4">5V.OUT.03</text>
<text x="130.3" y="153.3">5VRAW1</text>
<text x="146.9" y="155.8">GND</text>
<text x="152.6" y="154.9">1</text>
<text x="233.2" y="152">5VDC</text>
<text x="133.7" y="158.4">GND</text>
<text x="143.5" y="158.4">5VRAW1</text>
<text x="152.6" y="157.5">2</text>
<text x="247.2" y="159.6">GND</text>
<text x="130.3" y="166">5VRAW2</text>
<text x="152.6" y="167.6">1</text>
<text x="132.7" y="171.1">GND2</text>
<text x="143.5" y="171.1">5VRAW2</text>
<text x="146" y="168.5">GND2</text>
<text x="152.6" y="170.2">2</text>
<text x="10.4" y="185.9">D</text>
<text x="96.7" y="184.1">2</text>
<text x="99.8" y="185">5VRAW1</text>
<text x="122.1" y="184.1">2</text>
<text x="125.2" y="185">5VRAW2</text>
<text x="285.4" y="185.9">D</text>
<text x="96.7" y="186.7">1</text>
<text x="99.8" y="187.6">GND</text>
<text x="122.1" y="186.7">1</text>
<text x="125.2" y="187.6">GND2</text>
<text x="35" y="199.9">1</text>
<text x="85" y="199.9">2</text>
<text x="135" y="199.9">3</text>
<text x="185" y="199.9">4</text>
<text x="235" y="199.9">5</text>
<text x="285" y="199.9">6</text>
</g>
<g font-size="1.8" fill="#008484">
<text x="87" y="23.4">EXTRAGPIO1</text>
<text x="245.8" y="18.7">Panel-1</text>
<text x="87.2" y="25.7">AND POWER</text>
<text x="249.6" y="32.4" transform="rotate(-90 249.6 32.4)">HUB75</text>
<text x="28.4" y="47.1">J3</text>
<text x="26.2" y="49.4">BH1750</text>
<text x="240.2" y="53.9">U1</text>
<text x="237" y="56.2">74HCT245</text>
<text x="73.1" y="62.7" transform="rotate(-90 73.1 62.7)">10k</text>
<text x="75.1" y="62.3" transform="rotate(-90 75.1 62.3)">R1</text>
<text x="76.8" y="65.7">RPI1</text>
<text x="234.7" y="64.4">DIR</text>
<text x="244.8" y="64.4">Vcc</text>
<text x="234.7" y="66.9">A0</text>
<text x="234.7" y="69.5">A1</text>
<text x="245.3" y="66.9">OE</text>
<text x="245.6" y="69.5">B0</text>
<text x="26.2" y="74.8">RADAR</text>
<text x="28.4" y="72.5">J2</text>
<text x="234.7" y="72">A2</text>
<text x="234.7" y="74.5">A3</text>
<text x="234.7" y="77.1">A4</text>
<text x="245.6" y="77.1">B3</text>
<text x="245.6" y="74.5">B2</text>
<text x="245.6" y="72">B1</text>
<text x="234.7" y="79.6">A5</text>
<text x="234.7" y="82.2">A6</text>
<text x="245.6" y="82.2">B5</text>
<text x="245.6" y="79.6">B4</text>
<text x="234.7" y="87.2">GND</text>
<text x="234.7" y="84.7">A7</text>
<text x="245.6" y="87.2">B7</text>
<text x="245.6" y="84.7">B6</text>
<text x="25.3" y="101.5">ROTARY SW</text>
<text x="29.7" y="99.2">J1</text>
<text x="245.6" y="99.9">C</text>
<text x="245.7" y="97.6">C3</text>
<text x="136.1" y="107.5">J8</text>
<text x="165.4" y="107.6">J9</text>
<text x="237" y="113.4">74HCT245</text>
<text x="240.2" y="111">U2</text>
<text x="72.7" y="121.6">FLIPPED 2X20</text>
<text x="130.4" y="120.2">LOGIC INPUT 3.3V</text>
<text x="158.4" y="120.3">LOGIC OUTPUT 5V</text>
<text x="234.7" y="121.5">DIR</text>
<text x="234.7" y="124.1">A0</text>
<text x="244.8" y="121.5">Vcc</text>
<text x="245.3" y="124.1">OE</text>
<text x="234.7" y="126.6">A1</text>
<text x="234.7" y="129.2">A2</text>
<text x="234.7" y="131.7">A3</text>
<text x="245.6" y="131.7">B2</text>
<text x="245.6" y="129.2">B1</text>
<text x="245.6" y="126.6">B0</text>
<text x="234.7" y="134.2">A4</text>
<text x="234.7" y="136.8">A5</text>
<text x="245.6" y="136.8">B4</text>
<text x="245.6" y="134.2">B3</text>
<text x="234.7" y="139.3">A6</text>
<text x="234.7" y="141.9">A7</text>
<text x="245.6" y="141.9">B6</text>
<text x="245.6" y="139.3">B5</text>
<text x="234.7" y="144.4">GND</text>
<text x="245.6" y="144.4">B7</text>
<text x="137.8" y="152.1">1000mF</text>
<text x="138.9" y="154.1">C1</text>
<text x="244.4" y="154.7">C4</text>
<text x="157.1" y="156.5">J6</text>
<text x="158.1" y="158.8">DC PWR IN-1</text>
<text x="244.3" y="157">C</text>
<text x="137.8" y="164.8">1000mF</text>
<text x="138.9" y="166.8">C2</text>
<text x="71.3" y="168.7">H1</text>
<text x="71.7" y="171">MountingHole</text>
<text x="157.1" y="169.2">J7</text>
<text x="158.1" y="171.5">DC PWR IN-1</text>
<text x="71.3" y="175">H2</text>
<text x="71.7" y="177.3">MountingHole</text>
<text x="92.4" y="179">PWR DP-1</text>
<text x="95.8" y="176.7">J4</text>
<text x="117.8" y="179">PWR DP-2</text>
<text x="121.2" y="176.7">J5</text>
<text x="71.3" y="181.4">H3</text>
<text x="71.7" y="183.7">MountingHole</text>
<text x="71.3" y="187.7">H4</text>
<text x="71.7" y="190">MountingHole</text>
</g>
</svg>
